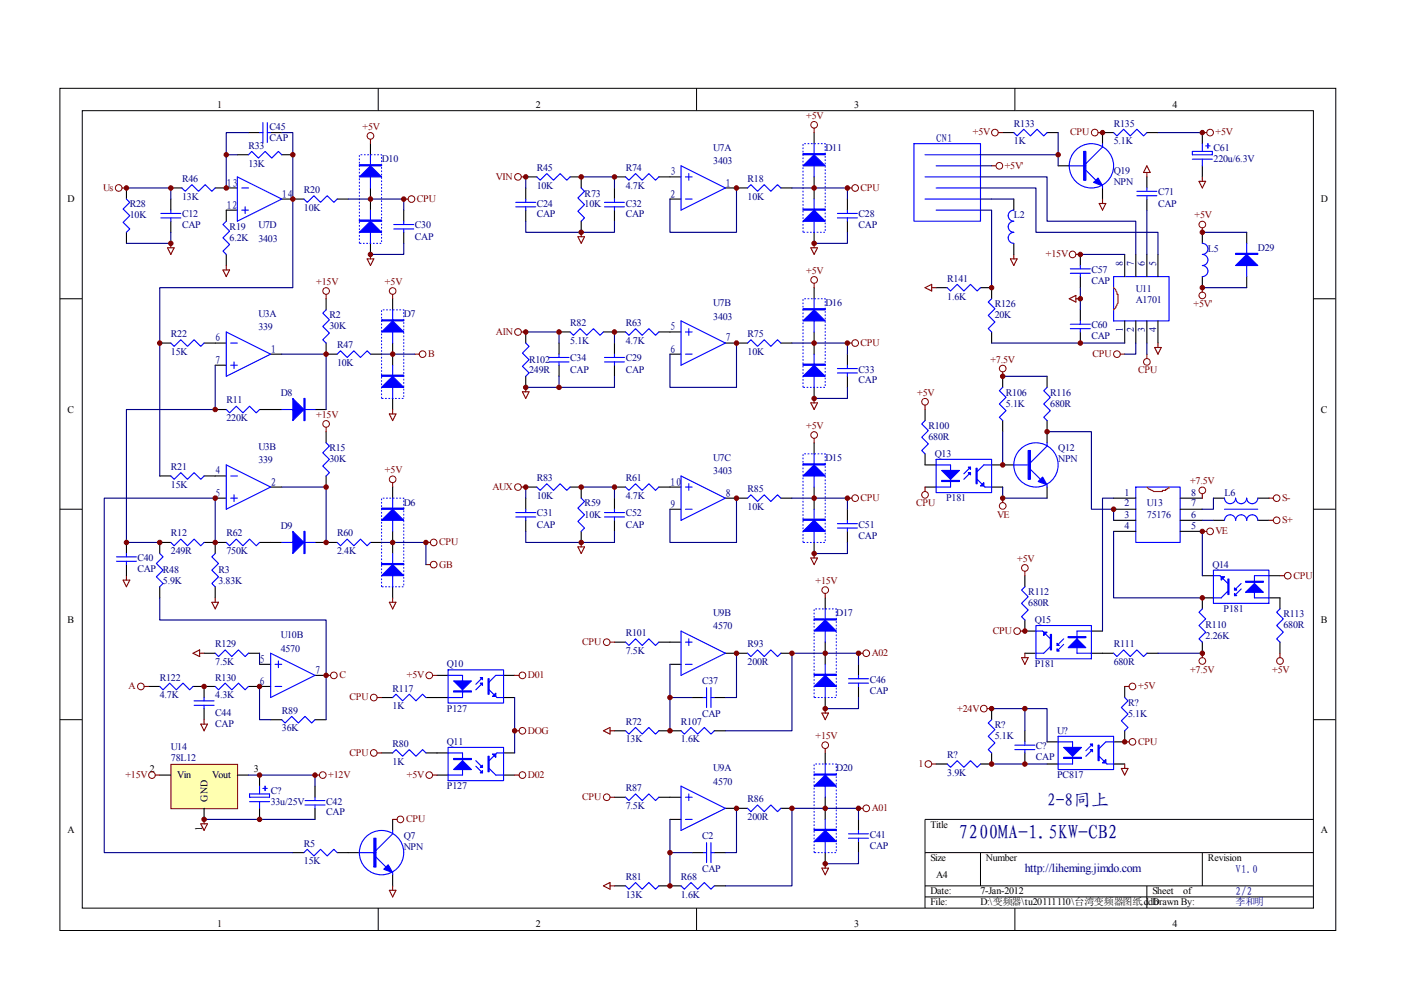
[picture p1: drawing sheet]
<svg xmlns="http://www.w3.org/2000/svg" width="297mm" height="210mm" viewBox="0 0 297 210" stroke-linecap="round" stroke-linejoin="round" font-family="sans-serif">
<g fill="none" stroke="#000" stroke-width=".21">
<path d="M12.7 18.7h270.5v178.6h-270.5zM80.2 18.7v4.7M147.7 18.7v4.7M215.2 18.7v4.7M17.4 23.5h261.1v169h-261.1zM12.7 63.3h4.7M278.4 63.3h4.7M12.7 108h4.7M278.4 108h4.7M12.7 152.6h4.7M278.4 152.6h4.7M278.4 173.7h-82.3v18.8"/>
<path d="M80.2 192.5v4.7M147.7 192.5v4.7M196.1 180.8h82.3M196.1 187.8h82.3M196.1 190.2h82.3M207.9 180.8v7M215.2 192.5v4.7M243.2 187.8v4.7M254.9 180.8v7"/>
</g>
<g fill="none" stroke="#000" stroke-width=".23">
<path d="M26.8 39.9v2.3M36.2 39.9h2.4M45.6 39.9h4.7M50.3 32.8h2.4M52.7 28.1h2.3M57.4 28.1h2.3M59.7 32.8h2.4M78.5 30.5v2.3M78.5 39.9v4.7M111.5 37.5h2.3M111.5 39.9v2.3M120.9 37.5h2.3v2.4"/>
<path d="M130.3 37.5h2.3M130.3 39.9v2.3M139.7 37.5h4.7M153.8 39.9h4.7M165.6 39.9h2.3M172.6 28.1v2.4M172.6 37.5v4.7M212.6 28.1h2.3M222 28.1h2.3M224.3 35.2h2.4M233.8 39.9v2.3M236.1 28.1h-2.3v2.4"/>
<path d="M243.2 28.1h2.3M243.2 37.5v2.4M26.8 49.3v2.3M36.2 42.2v2.4M36.2 46.9v2.4M48 53.9v2.4M50.3 44.6h-2.3v2.3M59.7 42.2h4.7M71.5 42.2h2.3M78.5 51.6v2.3M85.6 44.6v2.3M85.6 49.3v2.3"/>
<path d="M111.5 44.6v2.3M123.2 46.9v2.4M130.3 44.6v2.3M142 42.2h2.4M172.6 49.3v2.3M179.7 42.2v2.4M179.7 46.9v2.4M229 53.9v2.4M229 58.6v2.4M238.5 53.9v4.7M240.8 53.9v4.7M243.2 42.2v2.4"/>
<path d="M243.2 53.9v4.7M245.5 53.9v4.7M33.9 72.7h2.3M43.3 72.7h4.7M45.6 77.4h2.4M57.4 75.1h2.3M69.1 72.7v2.4h2.4M69.1 63.3v2.4M78.5 75.1h2.4M83.2 63.3v2.4M83.2 72.7v4.7M111.5 70.4v2.3"/>
<path d="M111.5 79.8v2.3M118.5 70.4h2.4M118.5 72.7v2.4M118.5 77.4v2.4M127.9 70.4h4.7M130.3 72.7v2.4M130.3 77.4v2.4M139.7 70.4h4.7M142 75.1h2.4M153.8 72.7h4.7M165.6 72.7h2.3M172.6 61v2.3"/>
<path d="M172.6 70.4v4.7M179.7 75.1v2.3M179.7 79.8v2.3M198.5 61h2.3M207.9 61h2.3v2.3M210.2 70.4v2.3M212.6 79.8v2.3M222 79.8v2.3M229 65.7v2.3M229 70.4v2.3M238.5 68v4.7M240.8 68v4.7"/>
<path d="M243.2 68v4.7M245.5 68v4.7M45.6 86.8h2.4M55 86.8h4.7M66.8 86.8h2.3M69.1 91.5v2.4M83.2 84.5v2.3M172.6 82.1v2.4M172.6 93.9v2.3M196.1 96.2v2.4h2.4M196.1 86.8v2.4M210.2 98.6h4.7"/>
<path d="M212.6 89.2v2.3M222 89.2v4.7M26.8 115v2.4M26.8 119.7v2.4M33.9 100.9h2.3M36.2 115h-2.3v2.4M43.3 100.9h4.7M43.3 115h4.7M45.6 105.6h2.4M45.6 115v2.4M55 115h4.7M57.4 103.3h2.3"/>
<path d="M66.8 115h4.7M69.1 100.9v2.4M78.5 115h2.4M83.2 103.3v2.3M83.2 112.7v4.7M111.5 103.3h2.3M111.5 105.6v2.4M111.5 110.3v2.4M120.9 103.3h2.3v2.3M123.2 112.7v2.3M130.3 103.3h2.3M130.3 105.6v2.4"/>
<path d="M130.3 110.3v2.4M139.7 103.3h4.7M142 108h2.4M153.8 105.6h4.7M165.6 105.6h2.3M172.6 103.3v4.7M172.6 115v2.4M179.7 108v2.3M179.7 112.7v2.3M196.1 103.3h2.4M210.2 103.3h2.4M222 103.3v2.3"/>
<path d="M236.1 105.6h4.7M236.1 108h4.7M236.1 110.3h4.7M236.1 112.7h4.7M250.2 105.6h4.7M250.2 108h4.7M250.2 110.3h4.7M250.2 112.7h4.7M257.3 105.6h2.3M257.3 110.3h2.3M266.7 105.6h2.3M266.7 110.3h2.3"/>
<path d="M33.9 124.4v2.4M43.3 138.5h2.3M45.6 124.4v2.4M52.7 138.5h2.3M83.2 124.4v2.4M130.3 136.2h2.3M139.7 136.2h4.7M153.8 138.5h4.7M165.6 138.5h2.3M175 126.8v2.3M175 136.2v4.7M217.3 138.5h2.3"/>
<path d="M217.3 131.5v2.3h2.3M217.3 122.1v2.3M231.4 138.5h4.7M231.4 133.8h2.4M243.2 138.5h2.3M254.9 122.1h2.4M254.9 136.2v2.3M257.3 126.8h-2.4v2.3M269 126.8h2.4v2.3M269 122.1h2.4M271.4 136.2v2.3M31.5 145.5h2.4"/>
<path d="M40.9 145.5h4.7M43.3 145.5v2.4M43.3 150.2v2.4M52.7 145.5h4.7M55 140.9h2.4M57.4 152.6h2.3M66.8 143.2h2.3M66.8 152.6h2.3M80.9 147.9h2.3M80.9 159.6h2.3M90.3 147.9h4.7M90.3 159.6h4.7"/>
<path d="M92.7 143.2h2.3M106.8 143.2h2.3M106.8 147.9h2.3M106.8 159.6h2.3M130.3 154.9h2.3M139.7 154.9h4.7M142 140.9h2.4M146.7 147.9h2.4M151.4 154.9h2.4M151.4 147.9h2.4M175 147.9v2.3M175 159.6v2.4"/>
<path d="M182 140.9v2.3M182 145.5v2.4M210.2 150.2v2.4M210.2 159.6v2.4h-2.3M217.3 154.9v2.4M217.3 159.6v2.4M222 157.3h2.3M238.5 145.5v2.4M238.5 154.9v2.4h-2.4M92.7 164.3h2.3M106.8 164.3h2.3M130.3 169h2.3"/>
<path d="M139.7 169h4.7M142 173.7h2.4M153.8 171.4h4.7M165.6 171.4h2.3M175 169v4.7M182 173.7v2.4M182 178.4v2.4M198.5 162h2.3M222 162h2.3M236.1 162h2.4M130.3 187.8h2.3M139.7 187.8h4.7"/>
<path d="M146.7 180.8h2.4M151.4 187.8h2.4M151.4 180.8h2.4M175 180.8v2.3"/>
</g>
<g fill="none" stroke="#00f" stroke-width=".23">
<path d="M38.6 39.9l.7 .7 1.4-1.4 1.4 1.4 1.4-1.4 1.4 1.4 .7-.7M50.3 37.5l9.4 4.7-9.4 4.7zM51.3 39.9h1.4M52.7 32.8l.7-.7 1.4 1.4 1.4-1.4 1.4 1.4 1.4-1.4 .7 .7M55 28.1h.7M55.7 26v4.2M56.7 28.1h.7M56.7 26v4.2M78.5 32.8v7.1M113.8 37.5l.7 .7 1.4-1.4 1.4 1.4 1.5-1.4 1.4 1.4 .7-.7M123.2 39.9l.7 .7-1.4 1.4 1.4 1.4-1.4 1.4 1.4 1.4-.7 .7M132.6 37.5l.7 .7 1.4-1.4 1.5 1.4 1.4-1.4 1.4 1.4 .7-.7"/>
<path d="M144.4 35.2l9.4 4.7-9.4 4.7zM145.3 37.5h1.4M146 36.8v1.4M158.5 39.9l.7-.7 1.4 1.4 1.4-1.4 1.4 1.4 1.5-1.4 .7 .7M172.6 30.5v7M193.8 30.5h14.1v16.4h-14.1zM196.1 37.5h11.8M196.1 32.8h11.8M198.5 39.9h9.4M198.5 35.2h9.4M214.9 28.1l.7 .7 1.5-1.4 1.4 1.4 1.4-1.4 1.4 1.4 .7-.7M226.7 35.2h3.5"/>
<path d="M230.2 36.1l2.1 2.1M233.8 30.5v.7l-3.6 3.5M233.8 39.4v.5M236.1 28.1l.7 .7 1.4-1.4 1.4 1.4 1.4-1.4 1.5 1.4 .7-.7M243.2 39.9v.7M26.8 42.2l.7 .7-1.4 1.4 1.4 1.4-1.4 1.4 1.4 1.4-.7 .8M34.1 45.3h4.2M34.1 46.2h4.2M36.2 44.6v.7M36.2 46.2v.7M48 46.9l-.7 .7 1.4 1.4-1.4 1.4 1.4 1.4-1.4 1.4 .7 .7M51.3 44.6h1.4"/>
<path d="M52 43.9v1.4M64.4 42.2l.7 .7 1.5-1.4 1.4 1.4 1.4-1.4 1.4 1.4 .7-.7M78.5 44.6v7M83.5 48.5h4.2M83.5 47.6h4.2M85.6 46.9v.7M85.6 48.5v.8M109.4 42.9h4.2M109.4 43.9h4.2M111.5 42.2v.7M111.5 43.9v.7M128.2 42.9h4.2"/>
<path d="M128.2 43.9h4.2M130.3 42.2v.7M130.3 43.9v.7M145.3 42.2h1.4M172.6 42.2v7.1M177.6 45.3h4.2M177.6 46.2h4.2M179.7 44.6v.7M179.7 46.2v.7M196.1 42.2h11.8M198.5 44.6h9.4M226.9 57h4.3"/>
<path d="M226.9 57.9h4.3M229 56.3v.7M229 57.9v.7M236.1 58.6h11.8v9.4h-11.8zM241 40.6h4.3M241 41.5h4.3M243.2 41.5v.7M36.2 72.7l.7 .7 1.4-1.4 1.4 1.4 1.5-1.4 1.4 1.4 .7-.7M48 70.4l9.4 4.7-9.4 4.7zM48.9 72.7h1.4M48.9 77.4h1.4M49.6 76.7v1.4"/>
<path d="M69.1 65.7l-.7 .7 1.4 1.4-1.4 1.4 1.4 1.4-1.4 1.4 .7 .7M71.5 75.1l.7-.7 1.4 1.4 1.4-1.4 1.4 1.4 1.4-1.4 .7 .7M83.2 65.7v7M83.2 77.4v7.1M111.5 72.7l.7 .7-1.4 1.5 1.4 1.4-1.4 1.4 1.4 1.4-.7 .7M116.4 75.8h4.2M116.4 76.7h4.2M118.5 75.1v.7M118.5 76.7v.7M120.9 70.4l.7 .7 1.4-1.4 1.4 1.4 1.4-1.4 1.4 1.4 .7-.7M128.2 75.8h4.2M128.2 76.7h4.2"/>
<path d="M130.3 75.1v.7M130.3 76.7v.7M132.6 70.4l.7 .7 1.4-1.4 1.5 1.4 1.4-1.4 1.4 1.4 .7-.7M144.4 68l9.4 4.7-9.4 4.7zM145.3 75.1h1.4M145.3 70.4h1.4M146 69.7v1.4M158.5 72.7l.7-.7 1.4 1.4 1.4-1.4 1.4 1.4 1.5-1.4 .7 .7M172.6 63.3v7.1M172.6 75.1v7M177.6 78.1h4.2M177.6 79.1h4.2"/>
<path d="M179.7 77.4v.7M179.7 79.1v.7M200.8 61l.7 .7 1.4-1.4 1.5 1.4 1.4-1.4 1.4 1.4 .7-.7M210.2 63.3l-.7 .7 1.4 1.5-1.4 1.4 1.4 1.4-1.4 1.4 .7 .7M226.9 68.7h4.3M226.9 69.7h4.3M229 68v.7M229 69.7v.7M48 86.8l.7 .7 1.4-1.4 1.4 1.4 1.4-1.4 1.4 1.4 .7-.7M48 98.6l9.4 4.7-9.4 4.7zM59.7 86.8h7.1M69.1 93.9l.7 .7-1.4 1.4 1.4 1.4-1.4 1.4 1.4 1.4-.7 .7"/>
<path d="M172.6 96.2v7.1M196.1 89.2l-.7 .7 1.4 1.4-1.4 1.4 1.4 1.4-1.4 1.4 .7 .7M198.5 97.4h11.7v7h-11.7zM198.5 98.6h3v4.7h-3M205.8 99l-1.4 1.4M210.2 98.6h-1.6l-1.4 1.4M212.6 82.1l-.7 .7 1.4 1.4-1.4 1.5 1.4 1.4-1.4 1.4 .7 .7M214.9 98.6h3.6M218.5 99.5l2.1 2.1M222 93.9v.7l-3.5 3.5M222 82.1l-.7 .7 1.4 1.4-1.4 1.5 1.4 1.4-1.4 1.4 .7 .7M24.7 119h4.2"/>
<path d="M24.7 118.1h4.2M26.8 117.4v.7M26.8 119v.7M33.9 117.4l.7 .7-1.4 1.4 1.4 1.4-1.4 1.4 1.4 1.4-.7 .7M36.2 100.9l.7 .7 1.4-1.4 1.4 1.4 1.5-1.4 1.4 1.4 .7-.7M36.2 115l.7 .7 1.4-1.4 1.4 1.4 1.5-1.4 1.4 1.4 .7-.7M45.6 117.4l-.7 .7 1.4 1.4-1.4 1.4 1.4 1.4-1.4 1.4 .7 .7M48 115l.7 .7 1.4-1.4 1.4 1.4 1.4-1.4 1.4 1.4 .7-.7M48.9 100.9h1.4M48.9 105.6h1.4M49.6 104.9v1.4M59.7 115h7.1"/>
<path d="M71.5 115l.7 .7 1.4-1.4 1.4 1.4 1.4-1.4 1.4 1.4 .7-.7M83.2 105.6v7.1M83.2 117.4v7M109.4 108.7h4.2M109.4 109.6h4.2M111.5 108v.7M111.5 109.6v.7M113.8 103.3l.7 .7 1.4-1.4 1.4 1.4 1.5-1.4 1.4 1.4 .7-.7M123.2 105.6l.7 .7-1.4 1.4 1.4 1.4-1.4 1.5 1.4 1.4-.7 .7M128.2 108.7h4.2M128.2 109.6h4.2M130.3 108v.7"/>
<path d="M130.3 109.6v.7M132.6 103.3l.7 .7 1.4-1.4 1.5 1.4 1.4-1.4 1.4 1.4 .7-.7M144.4 100.9l9.4 4.7-9.4 4.7zM145.3 108h1.4M145.3 103.3h1.4M146 102.6v1.4M158.5 105.6l.7-.7 1.4 1.4 1.4-1.4 1.4 1.4 1.5-1.4 .7 .7M172.6 108v7M177.6 111h4.2M177.6 112h4.2M179.7 110.3v.7M179.7 112v.7"/>
<path d="M205.8 100.2l-1.4 1.4M207.2 101.6l1.6 1.7h1.4M222 102.8v.5M240.8 103.3h9.4v11.7h-9.4zM259.6 105.6a1.18 1.18 0 0 0 1.2 1.2 1.18 1.18 0 0 0 1.2-1.2M259.6 110.3a1.18 1.18 0 0 1 1.2-1.2 1.18 1.18 0 0 1 1.2 1.2M259.6 108h7.1M262 105.6a1.17 1.17 0 0 0 1.1 1.2 1.17 1.17 0 0 0 1.2-1.2 1.17 1.17 0 0 0 1.2 1.2 1.17 1.17 0 0 0 1.2-1.2M262 110.3a1.17 1.17 0 0 1 1.1-1.2 1.17 1.17 0 0 1 1.2 1.2 1.17 1.17 0 0 1 1.2-1.2 1.17 1.17 0 0 1 1.2 1.2M45.6 138.5l.7 .7 1.4-1.4 1.4 1.4 1.5-1.4 1.4 1.4 .7-.7M57.4 138.5l9.4 4.7-9.4 4.7zM132.6 136.2l.7 .7 1.4-1.5 1.5 1.5 1.4-1.5 1.4 1.5 .7-.7"/>
<path d="M144.4 133.8l9.4 4.7-9.4 4.7zM145.3 136.2h1.4M146 135.4v1.5M158.5 138.5l.7 .7 1.4-1.4 1.4 1.4 1.4-1.4 1.5 1.4 .7-.7M175 129.1v7.1M217.3 124.4l-.7 .7 1.4 1.4-1.4 1.4 1.4 1.4-1.4 1.5 .7 .7M219.6 132.6h11.8v7.1h-11.8zM219.6 133.8h1.5l1.6 1.6M222.7 137.1l-1.4 1.4h-1.7M225.5 135.4l-1.4 1.5M225.5 136.6l-1.4 1.4M231.4 133.8h-3.1v4.7h3.1"/>
<path d="M236.1 138.5l.7 .7 1.4-1.4 1.4 1.4 1.4-1.4 1.5 1.4 .7-.7M254.9 129.1l-.7 .7 1.4 1.4-1.4 1.4 1.4 1.4-1.4 1.4 .7 .8M257.3 120.9h11.7v7h-11.7zM257.3 122.1h1.4l1.6 1.6M260.3 125.3l-1.4 1.5h-1.6M263.1 123.7l-1.4 1.4M263.1 124.9l-1.4 1.4M269 122.1h-3v4.7h3M271.4 129.1l-.7 .7 1.4 1.4-1.4 1.4 1.4 1.4-1.4 1.4 .7 .8M33.9 145.5l.7 .8 1.4-1.5 1.4 1.5 1.4-1.5 1.4 1.5 .7-.8M41.2 149.5h4.2M41.2 148.6h4.2"/>
<path d="M43.3 147.9v.7M43.3 149.5v.7M45.6 145.5l.7 .8 1.4-1.5 1.4 1.5 1.5-1.5 1.4 1.5 .7-.8M58.3 145.5h1.4M58.3 140.9h1.4M59 140.1v1.5M59.7 152.6l.7 .7 1.4-1.4 1.5 1.4 1.4-1.4 1.4 1.4 .7-.7M83.2 147.9l.8-.7 1.4 1.4 1.4-1.4 1.4 1.4 1.4-1.4 .7 .7M83.2 159.6l.8-.7 1.4 1.4 1.4-1.4 1.4 1.4 1.4-1.4 .7 .7M95 142h11.8v7.1h-11.8zM95 158.5h11.8v7h-11.8zM95 143.2h3.1v4.7h-3.1"/>
<path d="M95 159.6h3.1v4.7h-3.1M102.3 144.8l-1.4 1.5M102.3 143.7l-1.4 1.4M103.7 146.3l1.7 1.6h1.4M106.8 143.2h-1.7l-1.4 1.4M106.8 159.6h-1.4l-1.7 1.7M132.6 154.9l.7 .7 1.4-1.4 1.5 1.4 1.4-1.4 1.4 1.4 .7-.7M144.4 154.9l.7 .7 1.4-1.4 1.4 1.4 1.4-1.4 1.4 1.4 .7-.7M145.3 140.9h1.4M149.1 147.9h.7M149.8 145.8v4.2M150.7 147.9h.7"/>
<path d="M150.7 145.8v4.2M175 140.9v7M179.9 143.9h4.2M179.9 144.8h4.2M182 143.2v.7M182 144.8v.7M210.2 152.6l-.7 .7 1.4 1.4-1.4 1.4 1.4 1.4-1.4 1.4 .7 .7M215.2 158h4.2M215.2 158.9h4.2M217.3 157.3v.7M217.3 158.9v.7M224.3 156.1h11.8v7.1h-11.8z"/>
<path d="M224.3 157.3h3.1v4.7h-3.1M231.6 158.9l-1.4 1.4M231.6 157.8l-1.4 1.4M236.1 157.3h-1.6l-1.5 1.4M238.5 147.9l.7 .7-1.5 1.4 1.5 1.4-1.5 1.4 1.5 1.4-.7 .7M100.9 161.3l1.4 1.4M100.9 162.5l1.4 1.4M103.7 162.9l1.4 1.4h1.7M132.6 169l.7 .7 1.4-1.4 1.5 1.4 1.4-1.4 1.4 1.4 .7-.7M144.4 166.7l9.4 4.7-9.4 4.7zM145.3 173.7h1.4M145.3 169h1.4"/>
<path d="M146 168.3v1.4M149.8 178.7v4.2M150.7 178.7v4.2M158.5 171.4l.7 .7 1.4-1.4 1.4 1.4 1.4-1.4 1.5 1.4 .7-.7M175 162v7M175 173.7v7.1M179.9 176.8h4.2M179.9 177.7h4.2M182 176.1v.7M182 177.7v.7M200.8 162l.7 .7 1.4-1.4 1.5 1.4 1.4-1.4 1.4 1.4 .7-.7M233 160.3l1.7 1.7h1.4"/>
<path d="M132.6 187.8l.7 .7 1.4-1.4 1.5 1.4 1.4-1.4 1.4 1.4 .7-.7M144.4 187.8l.7 .7 1.4-1.4 1.4 1.4 1.4-1.4 1.4 1.4 .7-.7M149.1 180.8h.7M150.7 180.8h.7"/>
<circle cx="231.4" cy="35.2" r="4.7"/>
<circle cx="219.6" cy="98.6" r="4.7"/>
</g>
<g fill="#00f" stroke="#00f" stroke-width=".23">
<path d="M76.2 49.3l2.3-2.4 2.4 2.4z"/>
<path d="M76.2 37.5l2.3-2.3 2.4 2.3z"/>
<path d="M83.2 119.7l2.4 2.4h-4.7z"/>
<path d="M83.2 108l2.4 2.3h-4.7z"/>
<path d="M80.9 82.1l2.3-2.3 2.4 2.3z"/>
<path d="M83.2 68l2.4 2.4h-4.7z"/>
<path d="M62.1 84.5l2.3 2.3-2.3 2.4z"/>
<path d="M62.1 112.7l2.3 2.3-2.3 2.4z"/>
<path d="M170.3 46.9l2.3-2.3 2.4 2.3z"/>
<path d="M170.3 35.2l2.3-2.4 2.4 2.4z"/>
<path d="M170.3 79.8l2.3-2.4 2.4 2.4z"/>
<path d="M170.3 68l2.3-2.3 2.4 2.3z"/>
<path d="M170.3 112.7l2.3-2.4 2.4 2.4z"/>
<path d="M170.3 100.9l2.3-2.3 2.4 2.3z"/>
<path d="M172.6 145.5l2.4-2.3 2.3 2.3z"/>
<path d="M172.6 133.8l2.4-2.3 2.3 2.3z"/>
<path d="M172.6 178.4l2.4-2.3 2.3 2.3z"/>
<path d="M172.6 166.7l2.4-2.4 2.3 2.4z"/>
<path d="M96.2 144.4h3.7l-1.8 1.9z"/>
<path d="M101.8 143.7h.5v.4z"/>
<path d="M101.8 144.8h.5v.5z"/>
<path d="M105.1 147v.7h-.7z"/>
<path d="M96.2 163.2l1.9-1.9 1.8 1.9z"/>
<path d="M101.8 163.9l.5-.5v.5z"/>
<path d="M101.8 162.7l.5-.5v.5z"/>
<path d="M104.4 159.9h.7v.7z"/>
<path d="M231.9 38.7l.9-1 1 1.7z"/>
<path d="M266 123.7l1.9 1.9h-3.8z"/>
<path d="M261.7 125.8l.5 .5h-.5z"/>
<path d="M261.7 124.6l.5 .5h-.5z"/>
<path d="M258.9 122.3h.7l-.7 .7z"/>
<path d="M199.7 99.7h3.7l-1.9 1.9z"/>
<path d="M205.3 99h.5v.5z"/>
<path d="M205.3 100.2h.5v.5z"/>
<path d="M207.9 103l.7-.7v.7z"/>
<path d="M226.5 137.3l1.8-1.9 1.9 1.9z"/>
<path d="M224.1 137.6l.5 .4h-.5z"/>
<path d="M224.1 136.4l.5 .5h-.5z"/>
<path d="M221.3 134h.7l-.7 .7z"/>
<path d="M220.1 102.1l1-.9 .9 1.6z"/>
<path d="M225.5 158.5h3.8l-1.9 1.8z"/>
<path d="M231.2 157.8h.4v.4z"/>
<path d="M231.2 158.9h.4v.5z"/>
<path d="M234.5 161.1v.7h-.7z"/>
<path d="M76.2 46.7h4.7v.2h-4.7z" fill-rule="evenodd"/>
<path d="M76.2 34.9h4.7v.3h-4.7z" fill-rule="evenodd"/>
<path d="M80.9 119.5h4.7v.2h-4.7z" fill-rule="evenodd"/>
<path d="M80.9 107.7h4.7v.3h-4.7z" fill-rule="evenodd"/>
<path d="M80.9 79.5h4.7v.3h-4.7z" fill-rule="evenodd"/>
<path d="M80.9 67.8h4.7v.2h-4.7z" fill-rule="evenodd"/>
<path d="M64.4 84.5h.3v4.7h-.3z" fill-rule="evenodd"/>
<path d="M64.4 112.7h.3v4.7h-.3z" fill-rule="evenodd"/>
<path d="M170.3 44.3h4.7v.3h-4.7z" fill-rule="evenodd"/>
<path d="M170.3 32.6h4.7v.2h-4.7z" fill-rule="evenodd"/>
<path d="M170.3 77.2h4.7v.2h-4.7z" fill-rule="evenodd"/>
<path d="M170.3 65.5h4.7v.2h-4.7z" fill-rule="evenodd"/>
<path d="M170.3 110.1h4.7v.2h-4.7z" fill-rule="evenodd"/>
<path d="M170.3 98.3h4.7v.3h-4.7z" fill-rule="evenodd"/>
<path d="M172.6 143h4.7v.2h-4.7z" fill-rule="evenodd"/>
<path d="M172.6 131.2h4.7v.3h-4.7z" fill-rule="evenodd"/>
<path d="M172.6 175.8h4.7v.3h-4.7z" fill-rule="evenodd"/>
<path d="M172.6 164.1h4.7v.2h-4.7z" fill-rule="evenodd"/>
<path d="M96.2 146.5h3.7v.2h-3.7z" fill-rule="evenodd"/>
<path d="M103.5 143.9h.2v3.3h-.2z" fill-rule="evenodd"/>
<path d="M96.2 160.8h3.7v.3h-3.7z" fill-rule="evenodd"/>
<path d="M103.5 160.3h.2v3.3h-.2z" fill-rule="evenodd"/>
<path d="M229.8 32.1h.4v6.1h-.4z" fill-rule="evenodd"/>
<path d="M264.1 123.2h3.8v.3h-3.8z" fill-rule="evenodd"/>
<path d="M260.3 122.8h.3v3.3h-.3z" fill-rule="evenodd"/>
<path d="M199.7 101.9h3.7v.2h-3.7z" fill-rule="evenodd"/>
<path d="M206.9 99.3h.3v3.3h-.3z" fill-rule="evenodd"/>
<path d="M226.5 135h3.7v.2h-3.7z" fill-rule="evenodd"/>
<path d="M222.7 134.5h.2v3.3h-.2z" fill-rule="evenodd"/>
<path d="M218 95.5h.5v6.1h-.5z" fill-rule="evenodd"/>
<path d="M225.5 160.6h3.8v.2h-3.8z" fill-rule="evenodd"/>
<path d="M232.8 158h.2v3.3h-.2z" fill-rule="evenodd"/>
</g>
<path d="M76.2 51.6v-18.8h4.7v18.8h-4.7M170.3 49.3v-18.8h4.7v18.8h-4.7M80.9 84.5v-18.8h4.7v18.8h-4.7M170.3 82.1v-18.8h4.7v18.8h-4.7M170.3 115v-18.8h4.7v18.8h-4.7M80.9 124.4v-18.8h4.7v18.8h-4.7M172.6 147.9v-18.8h4.7v18.8h-4.7M172.6 180.8v-18.8h4.7v18.8h-4.7" fill="none" stroke="#00f" stroke-width=".21" stroke-dasharray=".4 .4 .4 .4 .4 .4 .4 .4" stroke-linecap="butt"/>
<g fill="none" stroke="#800000" stroke-width=".21">
<circle cx="25.2" cy="39.9" r=".71"/>
<circle cx="78.5" cy="28.8" r=".71"/>
<circle cx="109.8" cy="37.5" r=".71"/>
<circle cx="172.6" cy="26.5" r=".71"/>
<circle cx="181.3" cy="39.9" r=".71"/>
<circle cx="210.9" cy="28.1" r=".7"/>
<circle cx="211.9" cy="35.2" r=".71"/>
<circle cx="232.1" cy="28.1" r=".71"/>
<circle cx="256.6" cy="28.1" r=".71"/>
<circle cx="87.2" cy="42.2" r=".71"/>
<circle cx="172.6" cy="59.3" r=".71"/>
<circle cx="227.4" cy="53.9" r=".7"/>
<circle cx="69.1" cy="61.7" r=".71"/>
<circle cx="83.2" cy="61.7" r=".7"/>
<circle cx="89.6" cy="75.1" r=".7"/>
<circle cx="109.8" cy="70.4" r=".71"/>
<circle cx="181.3" cy="72.7" r=".71"/>
<circle cx="212.6" cy="78.1" r=".71"/>
<circle cx="236.8" cy="75.1" r=".71"/>
<circle cx="243.2" cy="76.7" r=".71"/>
<circle cx="69.1" cy="89.9" r=".71"/>
<circle cx="172.6" cy="92.2" r=".71"/>
<circle cx="196.1" cy="85.2" r=".71"/>
<circle cx="83.2" cy="101.6" r=".71"/>
<circle cx="92" cy="115" r=".71"/>
<circle cx="92" cy="119.7" r=".71"/>
<circle cx="109.8" cy="103.3" r=".71"/>
<circle cx="181.3" cy="105.6" r=".71"/>
<circle cx="196.1" cy="104.9" r=".71"/>
<circle cx="212.6" cy="107.3" r=".71"/>
<circle cx="254.9" cy="104" r=".71"/>
<circle cx="256.6" cy="112.7" r=".71"/>
<circle cx="270.7" cy="110.3" r=".71"/>
<circle cx="270.7" cy="105.6" r=".7"/>
<circle cx="128.6" cy="136.2" r=".7"/>
<circle cx="175" cy="125.1" r=".71"/>
<circle cx="183.7" cy="138.5" r=".7"/>
<circle cx="215.6" cy="133.8" r=".7"/>
<circle cx="217.3" cy="120.4" r=".7"/>
<circle cx="273" cy="122.1" r=".71"/>
<circle cx="29.9" cy="145.5" r=".71"/>
<circle cx="70.8" cy="143.2" r=".71"/>
<circle cx="79.3" cy="159.6" r=".71"/>
<circle cx="79.3" cy="147.9" r=".71"/>
<circle cx="91" cy="143.2" r=".71"/>
<circle cx="110.8" cy="143.2" r=".71"/>
<circle cx="110.8" cy="154.9" r=".71"/>
<circle cx="175" cy="158" r=".71"/>
<circle cx="208.6" cy="150.2" r=".71"/>
<circle cx="240.1" cy="157.3" r=".71"/>
<circle cx="240.1" cy="145.5" r=".71"/>
<circle cx="254.9" cy="140.1" r=".71"/>
<circle cx="271.4" cy="140.1" r=".71"/>
<circle cx="68.4" cy="164.3" r=".71"/>
<circle cx="91" cy="164.3" r=".71"/>
<circle cx="110.8" cy="164.3" r=".71"/>
<circle cx="128.6" cy="169" r=".7"/>
<circle cx="183.7" cy="171.4" r=".7"/>
<circle cx="196.8" cy="162" r=".71"/>
</g>
<g fill="none" stroke="#800000" stroke-width=".23">
<path d="M25.9 39.9h.9M78.5 29.5v1M110.5 37.5h1M172.6 27.2v.9M179.7 39.9h.9M210.2 35.2h1M211.6 28.1h1M232.8 28.1h1M243.2 35.2l.7 1.4h-1.4zM243.2 36.6v.9M254.9 28.1h1M35.5 52.5h1.4l-.7 1.4z"/>
<path d="M36.2 51.6v.9M47.3 57.2h1.4l-.7 1.4zM48 56.3v.9M77.8 54.9h1.5l-.8 1.4zM78.5 53.9v1M85.6 42.2h.9M122.5 50.2h1.4l-.7 1.4zM123.2 49.3v.9M171.9 52.5h1.4l-.7 1.4zM172.6 51.6v.9M214.2 54.9h1.4l-.7 1.4zM214.9 53.9v1"/>
<path d="M228.1 53.9h.9M233 43.1h1.5l-.7 1.5zM233.8 42.2v.9M69.1 62.4v.9M83.2 62.4v.9M88 75.1h.9M110.5 70.4h1M172.6 60.1v.9M179.7 72.7h.9M196.1 61l1.4-.7v1.4zM197.5 61h1M212.6 78.8v1"/>
<path d="M226.7 63.3l1.4-.7v1.4zM228.1 63.3h.9M237.5 75.1h1M243.2 75.1v.9M244.8 73.7h1.4l-.7 1.4zM245.5 72.7v1M69.1 90.6v.9M82.5 87.8h1.5l-.8 1.4zM83.2 86.8v1M110.8 83.1h1.4l-.7 1.4zM111.5 82.1v1M171.9 85.4h1.4l-.7 1.4z"/>
<path d="M172.6 84.5v.9M172.6 92.9v1M196.1 85.9v.9M83.2 102.3v1M90.3 115h.9M90.3 119.7h.9M110.5 103.3h1M122.5 116h1.4l-.7 1.4zM123.2 115v1M171.9 118.3h1.4l-.7 1.4zM172.6 117.4v.9M179.7 105.6h.9"/>
<path d="M196.1 103.3v.9M212.6 105.6v1M254.9 104.7v.9M254.9 112.7h1M269 105.6h1M269 110.3h1M26.1 123h1.4l-.7 1.4zM26.8 122.1v.9M40.9 138.5l1.4-.7v1.4zM42.3 138.5h1M44.9 127.7h1.4l-.7 1.4zM45.6 126.8v.9"/>
<path d="M82.5 127.7h1.5l-.8 1.4zM83.2 126.8v.9M129.3 136.2h1M175 125.8v1M182 138.5h1M216.3 133.8h1M216.6 139.4h1.4l-.7 1.5zM217.3 121.1v1M217.3 138.5v.9M254.9 138.5v.9M271.4 138.5v.9M271.4 122.1h.9"/>
<path d="M30.6 145.5h.9M42.6 153.5h1.4l-.7 1.4zM43.3 152.6v.9M69.1 143.2h1M80 147.9h.9M80 159.6h.9M91.7 143.2h1M109.1 154.9h1M109.1 143.2h1M127.9 154.9l1.4-.7v1.4zM129.3 154.9h1M174.3 151.2h1.4l-.7 1.4z"/>
<path d="M175 150.2v1M175 158.7v.9M209.3 150.2h.9M238.5 145.5h.9M238.5 157.3h.9M66.8 164.3h.9M91.7 164.3h1M109.1 164.3h1M129.3 169h1M182 171.4h1M197.5 162h1M237.7 162.9h1.5l-.7 1.4z"/>
<path d="M238.5 162v.9M127.9 187.8l1.4-.7v1.4zM129.3 187.8h1M174.3 184.1h1.4l-.7 1.4zM175 183.1v1"/>
</g>
<g fill="none" stroke="#000080" stroke-width=".23">
<path d="M26.8 39.9h9.4v2.3M48 32.8h2.3M52.7 28.1h-4.7v11.8M59.7 28.1h2.4v32.9h-28.2v39.9M111.5 37.5v2.4M123.2 37.5h7.1v2.4M156.2 39.9v9.4h-14.2v-7.1M167.9 39.9h11.8v2.3M207.9 32.8h16.4v2.4M207.9 37.5h14.1v9.4h18.8v7M207.9 39.9h11.7v9.4h25.9v4.6M207.9 35.2h2.3"/>
<path d="M224.3 28.1v4.7M36.2 49.3v2.3h-9.4M73.8 42.2h11.8v2.4M85.6 51.6v2.3h-7.1M111.5 46.9v2.4h18.8v-2.4M179.7 49.3v2.3h-7.1M207.9 44.6h2.3v16.4M207.9 42.2h2.3M229 53.9h9.5M243.2 44.6v9.3M45.6 77.4v9.4h-18.8v28.2h7.1M59.7 75.1h9.4v11.7"/>
<path d="M80.9 75.1h7.1M111.5 70.4h7v2.3M118.5 79.8v2.3M130.3 79.8v2.3h-18.8M130.3 70.4v2.3M156.2 72.7v9.4h-14.2v-7M167.9 72.7h11.8v2.4M210.2 72.7h28.3M212.6 79.8h9.4M229 61v4.7M240.8 72.7v2.4h-2.3M243.2 72.7v2.4"/>
<path d="M179.7 82.1v2.4h-7.1M212.6 91.5v7.1M222 91.5h9.4v16.5h4.7v2.3M45.6 105.6v9.4M59.7 103.3h9.4v11.7M80.9 115h9.4v4.7M111.5 112.7v2.3h18.8v-2.3M111.5 103.3v2.3M123.2 103.3h7.1v2.3M156.2 105.6v9.4h-14.2v-7M167.9 105.6h11.8v2.4M179.7 115v2.4h-7.1"/>
<path d="M212.6 103.3v2.3h9.4M236.1 112.7v14.1h18.8M236.1 105.6h-2.3v28.2M254.9 110.3h2.4M254.9 112.7v9.4M257.3 105.6v2.4h-2.4M33.9 126.8v4.7h35.2v21.1M55 138.5v2.4M156.2 138.5v9.4h-2.4M245.5 138.5h9.4M55 145.5v7.1h2.4M109.1 147.9v11.7"/>
<path d="M142 140.9v14M142 147.9h4.7M182 140.9v-2.4h-14.1v16.4h-14.1M182 147.9v2.3h-7M210.2 150.2h11.8v7.1M217.3 150.2v4.7M142 173.7v14.1M156.2 171.4v9.4h-2.4M182 173.7v-2.3h-14.1v16.4h-14.1M210.2 162h11.8M142 180.8h4.7M182 180.8v2.3h-7"/>
</g>
<g fill="#800000" stroke="#800000" stroke-width=".21">
<circle cx="62.1" cy="32.8" r=".47"/>
<circle cx="48" cy="39.9" r=".47"/>
<circle cx="48" cy="32.8" r=".47"/>
<circle cx="36.2" cy="39.9" r=".47"/>
<circle cx="26.8" cy="39.9" r=".47"/>
<circle cx="36.2" cy="51.6" r=".47"/>
<circle cx="78.5" cy="42.2" r=".47"/>
<circle cx="78.5" cy="53.9" r=".47"/>
<circle cx="85.6" cy="42.2" r=".47"/>
<circle cx="33.9" cy="72.7" r=".47"/>
<circle cx="62.1" cy="42.2" r=".47"/>
<circle cx="69.1" cy="75.1" r=".47"/>
<circle cx="69.1" cy="103.3" r=".47"/>
<circle cx="45.6" cy="115" r=".47"/>
<circle cx="45.6" cy="86.8" r=".47"/>
<circle cx="33.9" cy="115" r=".47"/>
<circle cx="26.8" cy="115" r=".47"/>
<circle cx="43.3" cy="145.5" r=".47"/>
<circle cx="83.2" cy="115" r=".47"/>
<circle cx="90.3" cy="115" r=".47"/>
<circle cx="83.2" cy="75.1" r=".47"/>
<circle cx="55" cy="145.5" r=".47"/>
<circle cx="69.1" cy="115" r=".47"/>
<circle cx="156.1" cy="39.9" r=".47"/>
<circle cx="123.2" cy="37.5" r=".47"/>
<circle cx="172.6" cy="39.9" r=".47"/>
<circle cx="172.6" cy="51.6" r=".47"/>
<circle cx="130.3" cy="37.5" r=".47"/>
<circle cx="179.7" cy="39.9" r=".47"/>
<circle cx="156.1" cy="72.7" r=".47"/>
<circle cx="172.6" cy="84.5" r=".47"/>
<circle cx="172.6" cy="72.7" r=".47"/>
<circle cx="179.7" cy="72.7" r=".47"/>
<circle cx="156.1" cy="105.6" r=".47"/>
<circle cx="130.3" cy="103.3" r=".47"/>
<circle cx="123.2" cy="103.3" r=".47"/>
<circle cx="172.6" cy="117.4" r=".47"/>
<circle cx="172.6" cy="105.6" r=".47"/>
<circle cx="179.7" cy="105.6" r=".47"/>
<circle cx="118.5" cy="70.4" r=".47"/>
<circle cx="111.5" cy="70.4" r=".47"/>
<circle cx="111.5" cy="82.1" r=".47"/>
<circle cx="130.3" cy="70.4" r=".47"/>
<circle cx="118.5" cy="82.1" r=".47"/>
<circle cx="111.5" cy="37.5" r=".47"/>
<circle cx="123.2" cy="49.3" r=".47"/>
<circle cx="111.5" cy="103.3" r=".47"/>
<circle cx="123.2" cy="115" r=".47"/>
<circle cx="142" cy="154.9" r=".47"/>
<circle cx="142" cy="147.9" r=".47"/>
<circle cx="156.1" cy="138.5" r=".47"/>
<circle cx="167.9" cy="138.5" r=".47"/>
<circle cx="167.9" cy="171.4" r=".47"/>
<circle cx="142" cy="187.8" r=".47"/>
<circle cx="142" cy="180.8" r=".47"/>
<circle cx="156.1" cy="171.4" r=".47"/>
<circle cx="175" cy="138.5" r=".47"/>
<circle cx="182" cy="138.5" r=".47"/>
<circle cx="175" cy="150.2" r=".47"/>
<circle cx="175" cy="171.4" r=".47"/>
<circle cx="182" cy="171.4" r=".47"/>
<circle cx="175" cy="183.1" r=".47"/>
<circle cx="109.1" cy="154.9" r=".47"/>
<circle cx="224.3" cy="32.8" r=".47"/>
<circle cx="233.8" cy="28.1" r=".47"/>
<circle cx="210.2" cy="61" r=".47"/>
<circle cx="229" cy="72.7" r=".47"/>
<circle cx="254.9" cy="112.7" r=".47"/>
<circle cx="254.9" cy="126.8" r=".47"/>
<circle cx="212.6" cy="98.6" r=".47"/>
<circle cx="212.6" cy="105.6" r=".47"/>
<circle cx="212.6" cy="79.8" r=".47"/>
<circle cx="222" cy="91.5" r=".47"/>
<circle cx="236.1" cy="108" r=".47"/>
<circle cx="217.3" cy="133.8" r=".47"/>
<circle cx="210.2" cy="162" r=".47"/>
<circle cx="217.3" cy="150.2" r=".47"/>
<circle cx="217.3" cy="162" r=".47"/>
<circle cx="238.5" cy="157.3" r=".47"/>
<circle cx="210.2" cy="150.2" r=".47"/>
<circle cx="254.9" cy="138.5" r=".47"/>
<circle cx="229.1" cy="63.3" r=".47"/>
<circle cx="229.1" cy="53.9" r=".47"/>
<circle cx="69.1" cy="143.2" r=".47"/>
</g>
<path d="M236.1 61l.7 .9v.5h.2v.7a2.16 2.16 0 0 1-.4 1.9v.2l-.5 .5M243.2 103.3a2.77 2.77 0 0 0 2.3 .9h1v-.2h.7v-.3l.7-.2v-.2" fill="none" stroke="#f00" stroke-width=".23"/>
<path d="M36.3 162.2h14.1v9.3h-14.1z" fill="#ffffb0"/>
<g fill="none" stroke="#800000" stroke-width=".21">
<path d="M36.2 162.1h14.2v9.4h-14.2z"/>
<circle cx="254.9" cy="47.6" r=".71"/>
<circle cx="254.9" cy="62.6" r=".71"/>
<circle cx="32.2" cy="164.3" r=".71"/>
<circle cx="84.9" cy="173.7" r=".71"/>
</g>
<g fill="none" stroke="#000" stroke-width=".23">
<path d="M254.9 28.1v2.4M254.9 35.2v2.3M214.9 42.2v2.4M214.9 51.6v2.3M254.9 49.3v2.3M254.9 58.6v2.4M264.3 49.3v2.3M264.3 58.6v2.4M33.9 164.3h2.3M43.3 171.4v2.3M50.3 164.3h2.4M55 164.3v2.4"/>
<path d="M55 171.4v2.3M66.8 166.7v2.3M66.8 171.4v2.3M83.2 173.7v2.4M62.1 180.8h2.3M71.5 180.8h4.7M83.2 185.5v2.3"/>
</g>
<path d="M254.2 38.4h1.4l-.7 1.5zM254.9 37.5v.9M254.9 48.3v1M254.9 61v.9M32.9 164.3h1M42.6 174.7h1.4l-.7 1.4zM43.3 173.7v1M83.2 173.7h1M82.5 188.8h1.5l-.8 1.4zM83.2 187.8v1" fill="none" stroke="#800000" stroke-width=".23"/>
<g fill="none" stroke="#00f" stroke-width=".23">
<path d="M252.8 32.1h4.2v.7h-4.2zM252.8 33.7h4.2M254.9 30.5v1.6M254.9 33.7v1.5M255.6 30.9h1M256.1 30.5v.9M214.9 44.6a1.17 1.17 0 0 0-1.1 1.1 1.17 1.17 0 0 0 1.1 1.2 1.17 1.17 0 0 0-1.1 1.2 1.17 1.17 0 0 0 1.1 1.2 1.17 1.17 0 0 0-1.1 1.1 1.17 1.17 0 0 0 1.1 1.2M254.9 51.6a1.17 1.17 0 0 1 1.2 1.2 1.17 1.17 0 0 1-1.2 1.1 1.17 1.17 0 0 1 1.2 1.2 1.17 1.17 0 0 1-1.2 1.2 1.17 1.17 0 0 1 1.2 1.2 1.17 1.17 0 0 1-1.2 1.1M264.3 51.6v7M52.9 168.3h4.2v.7h-4.2zM52.9 170h4.2M55 166.7v1.6"/>
<path d="M55 170v1.4M55.7 167.2h1M56.2 166.7v.9M64.7 170.7h4.2M64.7 169.7h4.2M66.8 169v.7M66.8 170.7v.7M83.2 176.1v.7l-3.5 3.5M64.4 180.8l.7-.7 1.5 1.4 1.4-1.4 1.4 1.4 1.4-1.4 .7 .7M76.2 180.8h3.5M79.7 181.7l2.1 2.1M83.2 185v.5"/>
<circle cx="80.9" cy="180.8" r="4.7"/>
</g>
<path d="M245.5 28.1h9.4M210.2 42.2h4.7M254.9 49.3h9.4M254.9 61h9.4M45.6 105.6h-23.5v75.2h40M43.3 173.7h23.5M52.7 164.3h14.1v2.4" fill="none" stroke="#000080" stroke-width=".23"/>
<g fill="#800000" stroke="#800000" stroke-width=".21">
<circle cx="66.8" cy="164.3" r=".47"/>
<circle cx="43.3" cy="173.7" r=".47"/>
<circle cx="55" cy="164.3" r=".47"/>
<circle cx="55" cy="173.7" r=".47"/>
<circle cx="45.6" cy="105.6" r=".47"/>
<circle cx="254.9" cy="28.1" r=".47"/>
<circle cx="254.9" cy="61" r=".47"/>
<circle cx="254.9" cy="49.2" r=".47"/>
</g>
<g fill="#00f" stroke="#00f" stroke-width=".23">
<path d="M82.3 183.4l.9 1.6-1.8-.7z"/>
<path d="M262 56.3l2.3-2.4 2.4 2.4z"/>
<path d="M79.3 177.7h.4v6.1h-.4z" fill-rule="evenodd"/>
<path d="M262 53.7h4.7v.2h-4.7z" fill-rule="evenodd"/>
</g>
<text font-size="4.2" fill="#000080" x="203.2" y="177.8">7200MA-1.5KW-CB2</text>
<text font-size="3.8" fill="#000080" x="222" y="170.9">2-8同上</text>
<text font-size="2.5" fill="#000080" x="217.3" y="184.8">http://liheming.jimdo.com</text>
<g font-size="2.3" fill="#000080">
<text x="198.5" y="30.2">CN1</text>
<text x="48" y="39.6">13</text>
<text x="59.8" y="41.9">14</text>
<text x="142.1" y="41.9">2</text>
<text x="142.1" y="37.2">3</text>
<text x="153.8" y="39.6">1</text>
<text x="48" y="44.2">12</text>
<text x="142.1" y="70">5</text>
<text x="45.6" y="72.4">6</text>
<text x="45.6" y="77.1">7</text>
<text x="57.4" y="74.8">1</text>
<text x="142.1" y="74.8">6</text>
<text x="153.8" y="72.4">7</text>
<text x="45.6" y="100.6">4</text>
<text x="45.6" y="105.3">5</text>
<text x="57.4" y="103">2</text>
<text x="142.1" y="107.6">9</text>
<text x="142.1" y="103">10</text>
<text x="153.8" y="105.3">8</text>
<text x="55" y="140.6">5</text>
<text x="66.8" y="142.8">7</text>
<text x="55" y="145.2">6</text>
<text x="262" y="185.2">V1.0</text>
<text x="262" y="189.8">2/2</text>
</g>
<g font-size="2.1">
<text x="46.1" y="22.9">1</text>
<text x="113.6" y="22.9">2</text>
<text x="181.1" y="22.9">3</text>
<text x="248.6" y="22.9">4</text>
<text x="14.3" y="42.8">D</text>
<text x="280.1" y="42.8">D</text>
<text x="14.3" y="87.5">C</text>
<text x="280.1" y="87.5">C</text>
<text x="14.3" y="132.1">B</text>
<text x="280.1" y="132.1">B</text>
<text x="31.7" y="163.8">2</text>
<text x="37.6" y="164.9">Vin</text>
<text x="45" y="164.9">Vout</text>
<text x="53.8" y="163.8">3</text>
<text x="44" y="169.9" transform="rotate(-90 44 169.9)">GND</text>
<text x="14.3" y="176.7">A</text>
<text x="42.8" y="176.1" transform="rotate(-90 42.8 176.1)">1</text>
<text x="197.3" y="175.5">Title</text>
<text x="280.1" y="176.7">A</text>
<text x="197.3" y="182.6">Size</text>
<text x="209" y="182.6">Number</text>
<text x="256.1" y="182.6">Revision</text>
<text x="197.3" y="189.6">Date:</text>
<text x="197.3" y="192">File:</text>
<text x="198.5" y="186.1">A4</text>
<text x="207.9" y="189.6">7-Jan-2012</text>
<text x="207.9" y="192">D:\变频器\tu20111110\台湾变频器图纸.ddb</text>
<text x="244.3" y="189.6">Sheet</text>
<text x="244.3" y="192">Drawn By:</text>
<text x="250.9" y="189.6">of</text>
<text x="46.1" y="196.6">1</text>
<text x="113.6" y="196.6">2</text>
<text x="181.1" y="196.6">3</text>
<text x="248.6" y="196.6">4</text>
</g>
<g font-size="2.1" fill="#000080">
<text x="57.1" y="27.5">C45</text>
<text x="57.1" y="29.9">CAP</text>
<text x="215" y="26.9">R133</text>
<text x="236.1" y="26.9">R135</text>
<text x="52.7" y="31.5">R33</text>
<text x="52.7" y="35.3">13K</text>
<text x="80.9" y="34.4">D10</text>
<text x="151.2" y="32">U7A</text>
<text x="151.2" y="34.8">3403</text>
<text x="175" y="32">D11</text>
<text x="215" y="30.6">1K</text>
<text x="236.1" y="30.6">5.1K</text>
<text x="257.3" y="32">C61</text>
<text x="257.3" y="34.4">220u/6.3V</text>
<text x="38.6" y="38.6">R46</text>
<text x="64.4" y="40.9">R20</text>
<text x="113.8" y="36.3">R45</text>
<text x="113.8" y="40">10K</text>
<text x="124" y="41.7">R73</text>
<text x="132.7" y="36.3">R74</text>
<text x="132.7" y="40">4.7K</text>
<text x="158.5" y="38.6">R18</text>
<text x="236.1" y="36.9">Q19</text>
<text x="236.1" y="39.3">NPN</text>
<text x="245.5" y="41.4">C71</text>
<text x="27.5" y="44">R28</text>
<text x="27.5" y="46.3">10K</text>
<text x="38.6" y="42.3">13K</text>
<text x="38.6" y="46.1">C12</text>
<text x="64.4" y="44.7">10K</text>
<text x="113.8" y="43.8">C24</text>
<text x="113.8" y="46.1">CAP</text>
<text x="124" y="44">10K</text>
<text x="132.7" y="43.8">C32</text>
<text x="132.7" y="46.1">CAP</text>
<text x="158.5" y="42.3">10K</text>
<text x="182" y="46.1">C28</text>
<text x="215" y="46.3">L2</text>
<text x="245.5" y="43.8">CAP</text>
<text x="38.6" y="48.4">CAP</text>
<text x="48.7" y="48.7">R19</text>
<text x="48.7" y="51.1">6.2K</text>
<text x="54.8" y="48.4">U7D</text>
<text x="54.8" y="51.2">3403</text>
<text x="88" y="48.4">C30</text>
<text x="88" y="50.8">CAP</text>
<text x="182" y="48.4">CAP</text>
<text x="256.1" y="53.4">L5</text>
<text x="266.7" y="53.2">D29</text>
<text x="200.8" y="59.7">R141</text>
<text x="231.4" y="57.8">C57</text>
<text x="238.1" y="56.3" transform="rotate(-90 238.1 56.3)">8</text>
<text x="240.4" y="56.3" transform="rotate(-90 240.4 56.3)">7</text>
<text x="242.7" y="56.3" transform="rotate(-90 242.7 56.3)">6</text>
<text x="245.1" y="56.3" transform="rotate(-90 245.1 56.3)">5</text>
<text x="151.2" y="64.9">U7B</text>
<text x="175" y="64.9">D16</text>
<text x="200.8" y="63.5">1.6K</text>
<text x="210.9" y="65.1">R126</text>
<text x="231.4" y="60.2">CAP</text>
<text x="240.8" y="61.8">U11</text>
<text x="240.8" y="64.2">A1701</text>
<text x="36.2" y="71.5">R22</text>
<text x="54.8" y="67.2">U3A</text>
<text x="54.8" y="70">339</text>
<text x="69.8" y="67.5">R2</text>
<text x="69.8" y="69.8">30K</text>
<text x="85.6" y="67.2">D7</text>
<text x="120.9" y="69.1">R82</text>
<text x="132.7" y="69.1">R63</text>
<text x="151.2" y="67.7">3403</text>
<text x="158.5" y="71.5">R75</text>
<text x="210.9" y="67.5">20K</text>
<text x="231.4" y="69.6">C60</text>
<text x="231.4" y="71.9">CAP</text>
<text x="238.1" y="70.4" transform="rotate(-90 238.1 70.4)">1</text>
<text x="240.4" y="70.4" transform="rotate(-90 240.4 70.4)">2</text>
<text x="242.7" y="70.4" transform="rotate(-90 242.7 70.4)">3</text>
<text x="245.1" y="70.4" transform="rotate(-90 245.1 70.4)">4</text>
<text x="36.2" y="75.2">15K</text>
<text x="71.5" y="73.8">R47</text>
<text x="71.5" y="77.6">10K</text>
<text x="112.2" y="76.9">R102</text>
<text x="120.9" y="72.9">5.1K</text>
<text x="120.9" y="76.6">C34</text>
<text x="132.7" y="72.9">4.7K</text>
<text x="132.7" y="76.6">C29</text>
<text x="158.5" y="75.2">10K</text>
<text x="59.5" y="83.9">D8</text>
<text x="112.2" y="79.2">249R</text>
<text x="120.9" y="79">CAP</text>
<text x="132.7" y="79">CAP</text>
<text x="182" y="79">C33</text>
<text x="182" y="81.3">CAP</text>
<text x="213.3" y="83.9">R106</text>
<text x="222.7" y="83.9">R116</text>
<text x="48" y="85.5">R11</text>
<text x="48" y="89.3">220K</text>
<text x="213.3" y="86.3">5.1K</text>
<text x="222.7" y="86.3">680R</text>
<text x="54.8" y="95.4">U3B</text>
<text x="69.8" y="95.7">R15</text>
<text x="196.8" y="90.9">R100</text>
<text x="196.8" y="93.3">680R</text>
<text x="224.4" y="95.7">Q12</text>
<text x="36.2" y="99.7">R21</text>
<text x="54.8" y="98.2">339</text>
<text x="69.8" y="98">30K</text>
<text x="151.2" y="97.8">U7C</text>
<text x="151.2" y="100.6">3403</text>
<text x="175" y="97.8">D15</text>
<text x="198.2" y="96.9">Q13</text>
<text x="224.4" y="98">NPN</text>
<text x="36.2" y="103.4">15K</text>
<text x="85.6" y="107.2">D6</text>
<text x="113.8" y="102">R83</text>
<text x="113.8" y="105.8">10K</text>
<text x="124" y="107.4">R59</text>
<text x="132.7" y="102">R61</text>
<text x="132.7" y="105.8">4.7K</text>
<text x="158.5" y="104.3">R85</text>
<text x="200.6" y="106.2">P181</text>
<text x="238.4" y="105.1">1</text>
<text x="238.4" y="107.4">2</text>
<text x="243.2" y="107.4">U13</text>
<text x="252.6" y="107.4">7</text>
<text x="252.6" y="105.1">8</text>
<text x="259.6" y="105.1">L6</text>
<text x="36.2" y="113.7">R12</text>
<text x="48" y="113.7">R62</text>
<text x="59.5" y="112.1">D9</text>
<text x="71.5" y="113.7">R60</text>
<text x="113.8" y="109.5">C31</text>
<text x="113.8" y="111.9">CAP</text>
<text x="124" y="109.7">10K</text>
<text x="132.7" y="109.5">C52</text>
<text x="132.7" y="111.9">CAP</text>
<text x="158.5" y="108.1">10K</text>
<text x="182" y="111.9">C51</text>
<text x="238.4" y="109.7">3</text>
<text x="238.4" y="112.1">4</text>
<text x="243.2" y="109.7">75176</text>
<text x="252.6" y="112.1">5</text>
<text x="252.6" y="109.7">6</text>
<text x="29.1" y="118.9">C40</text>
<text x="36.2" y="117.5">249R</text>
<text x="48" y="117.5">750K</text>
<text x="71.5" y="117.5">2.4K</text>
<text x="182" y="114.2">CAP</text>
<text x="29.1" y="121.3">CAP R48</text>
<text x="34.5" y="123.9">5.9K</text>
<text x="46.3" y="121.5">R3</text>
<text x="46.3" y="123.9">3.83K</text>
<text x="257" y="120.3">Q14</text>
<text x="151.2" y="130.7">U9B</text>
<text x="177.3" y="130.7">D17</text>
<text x="218" y="126.2">R112</text>
<text x="218" y="128.5">680R</text>
<text x="259.4" y="129.7">P181</text>
<text x="272.1" y="130.9">R113</text>
<text x="45.6" y="137.3">R129</text>
<text x="59.5" y="135.3">U10B</text>
<text x="132.7" y="134.9">R101</text>
<text x="151.2" y="133.4">4570</text>
<text x="158.5" y="137.3">R93</text>
<text x="219.4" y="132.1">Q15</text>
<text x="236.1" y="137.3">R111</text>
<text x="255.6" y="133.2">R110</text>
<text x="255.6" y="135.6">2.26K</text>
<text x="272.1" y="133.2">680R</text>
<text x="45.6" y="141">7.5K</text>
<text x="59.5" y="138.2">4570</text>
<text x="94.7" y="141.5">Q10</text>
<text x="132.7" y="138.6">7.5K</text>
<text x="158.5" y="141">200R</text>
<text x="219.4" y="141.5">P181</text>
<text x="236.1" y="141">680R</text>
<text x="33.9" y="144.3">R122</text>
<text x="33.9" y="148">4.7K</text>
<text x="45.6" y="144.3">R130</text>
<text x="45.6" y="148">4.3K</text>
<text x="83.2" y="146.7">R117</text>
<text x="148.8" y="145">C37</text>
<text x="184.4" y="144.7">C46</text>
<text x="184.4" y="147.1">CAP</text>
<text x="239.2" y="149.7">R?</text>
<text x="45.6" y="151.8">C44</text>
<text x="45.6" y="154.1">CAP</text>
<text x="59.8" y="151.3">R89</text>
<text x="59.8" y="155">36K</text>
<text x="83.2" y="150.4">1K</text>
<text x="94.7" y="150.9">P127</text>
<text x="132.7" y="153.7">R72</text>
<text x="144.4" y="153.7">R107</text>
<text x="148.8" y="152">CAP</text>
<text x="210.9" y="154.4">R?</text>
<text x="224.1" y="155.5">U?</text>
<text x="239.2" y="152">5.1K</text>
<text x="36.2" y="159.1">U14</text>
<text x="36.2" y="161.4">78L12</text>
<text x="83.2" y="158.3">R80</text>
<text x="94.7" y="157.9">Q11</text>
<text x="132.7" y="157.4">13K</text>
<text x="144.4" y="157.4">1.6K</text>
<text x="200.8" y="160.7">R?</text>
<text x="210.9" y="156.7">5.1K</text>
<text x="219.6" y="158.8">C?</text>
<text x="219.6" y="161.2">CAP</text>
<text x="83.2" y="162.2">1K</text>
<text x="94.7" y="167.3">P127</text>
<text x="132.7" y="167.7">R87</text>
<text x="151.2" y="163.5">U9A</text>
<text x="151.2" y="166.4">4570</text>
<text x="177.3" y="163.5">D20</text>
<text x="200.8" y="164.4">3.9K</text>
<text x="224.1" y="164.9">PC817</text>
<text x="57.4" y="168.2">C?</text>
<text x="57.4" y="170.6">33u/25V</text>
<text x="69.2" y="170.6">C42</text>
<text x="69.2" y="172.9">CAP</text>
<text x="132.7" y="171.5">7.5K</text>
<text x="158.5" y="170.1">R86</text>
<text x="158.5" y="173.8">200R</text>
<text x="64.4" y="179.5">R5</text>
<text x="85.6" y="177.9">Q7</text>
<text x="148.8" y="177.9">C2</text>
<text x="184.4" y="177.6">C41</text>
<text x="64.4" y="183.2">15K</text>
<text x="85.6" y="180.2">NPN</text>
<text x="148.8" y="184.9">CAP</text>
<text x="184.4" y="180">CAP</text>
<text x="132.7" y="186.5">R81</text>
<text x="132.7" y="190.3">13K</text>
<text x="144.4" y="186.5">R68</text>
<text x="144.4" y="190.3">1.6K</text>
<text x="262" y="192">李和明</text>
</g>
<g font-size="2.1" fill="#800000">
<text x="76.9" y="27.5">+5V</text>
<text x="170.9" y="25.2">+5V</text>
<text x="206.2" y="28.7">+5V</text>
<text x="226.9" y="28.7">CPU</text>
<text x="257.7" y="28.7">+5V</text>
<text x="213" y="35.7">+5V'</text>
<text x="21.8" y="40.5">Us</text>
<text x="105.2" y="38.1">VIN</text>
<text x="182.5" y="40.5">CPU</text>
<text x="88.4" y="42.8">CPU</text>
<text x="253.2" y="46.3">+5V</text>
<text x="170.9" y="58.1">+5V</text>
<text x="221.7" y="54.5">+15V</text>
<text x="67.1" y="60.5">+15V</text>
<text x="81.6" y="60.5">+5V</text>
<text x="253.1" y="65.1">+5V'</text>
<text x="105.2" y="71">AIN</text>
<text x="90.8" y="75.7">B</text>
<text x="182.5" y="73.3">CPU</text>
<text x="210" y="76.9">+7.5V</text>
<text x="231.6" y="75.7">CPU</text>
<text x="194.5" y="83.9">+5V</text>
<text x="241.3" y="79.2">CPU</text>
<text x="67.1" y="88.6">+15V</text>
<text x="170.9" y="90.9">+5V</text>
<text x="81.6" y="100.3">+5V</text>
<text x="104.4" y="103.9">AUX</text>
<text x="182.5" y="106.2">CPU</text>
<text x="194.2" y="107.4">CPU</text>
<text x="252.3" y="102.7">+7.5V</text>
<text x="271.9" y="106.2">S-</text>
<text x="211.4" y="109.7">VE</text>
<text x="257.7" y="113.3">VE</text>
<text x="271.9" y="110.9">S+</text>
<text x="93.1" y="115.6">CPU</text>
<text x="215.6" y="119.1">+5V</text>
<text x="93.1" y="120.3">GB</text>
<text x="172.9" y="123.9">+15V</text>
<text x="274.2" y="122.7">CPU</text>
<text x="123.4" y="136.8">CPU</text>
<text x="210.5" y="134.4">CPU</text>
<text x="72" y="143.8">C</text>
<text x="86.3" y="143.8">+5V</text>
<text x="111.9" y="143.8">D01</text>
<text x="184.8" y="139.1">A02</text>
<text x="252.3" y="142.6">+7.5V</text>
<text x="269.7" y="142.6">+5V</text>
<text x="27.3" y="146.1">A</text>
<text x="74.1" y="148.5">CPU</text>
<text x="241.3" y="146.1">+5V</text>
<text x="111.9" y="155.5">DOG</text>
<text x="202.9" y="150.9">+24V</text>
<text x="74.1" y="160.3">CPU</text>
<text x="172.9" y="156.7">+15V</text>
<text x="241.3" y="157.9">CPU</text>
<text x="26.6" y="164.9">+15V</text>
<text x="69.6" y="164.9">+12V</text>
<text x="86.3" y="164.9">+5V</text>
<text x="111.9" y="164.9">D02</text>
<text x="194.7" y="162.6">1</text>
<text x="123.4" y="169.6">CPU</text>
<text x="184.8" y="172">A01</text>
<text x="86.1" y="174.3">CPU</text>
</g>
</svg>
